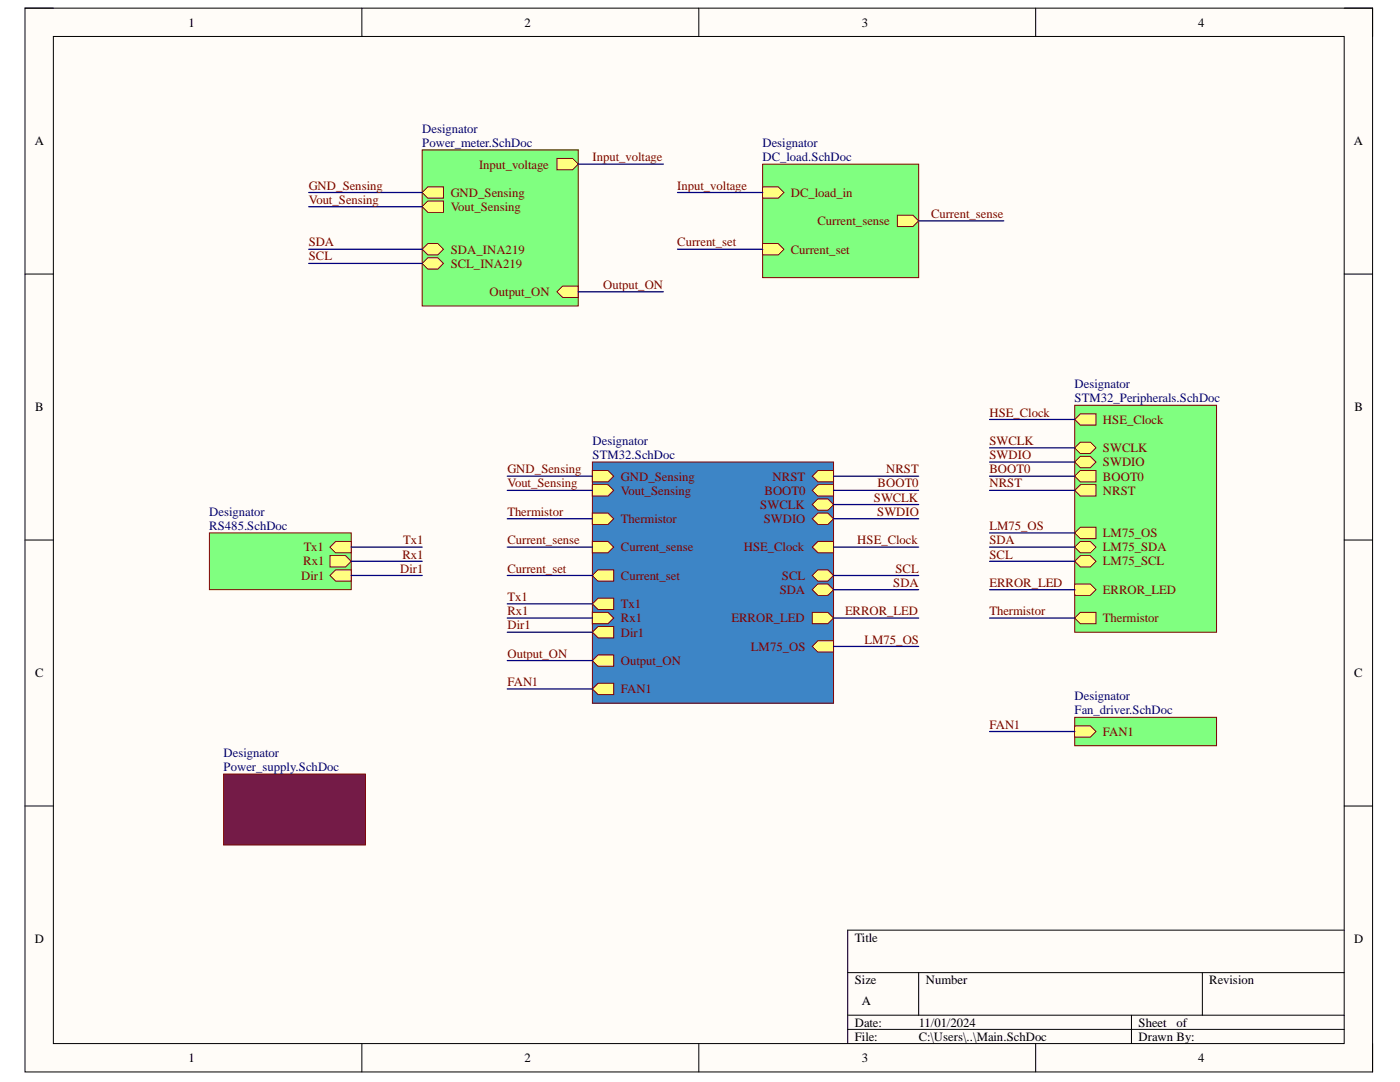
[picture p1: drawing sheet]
<svg xmlns="http://www.w3.org/2000/svg" width="279mm" height="216mm" viewBox="0 0 279 216" stroke-linecap="round" stroke-linejoin="round" font-family="sans-serif">
<path d="M5 1.6h268.9v212.3h-268.9z" fill-rule="evenodd" fill="#fffcf8"/>
<path d="M5 1.6h268.9v212.3h-268.9z" fill="none" stroke="#000" stroke-width=".2"/>
<path d="M10.7 7.3h257.6v200.9h-257.6z" fill-rule="evenodd" fill="#fffcf8"/>
<g fill="none" stroke="#000" stroke-width=".2">
<path d="M5 1.6h5.7M10.7 7.3h257.6v200.9h-257.6zM72.2 1.6v5.7M139.5 1.6v5.7M206.7 1.6v5.7M268.3 1.6h5.6v5.7M5 54.7h5.7M268.3 54.7h5.6M5 107.8h5.7M268.3 107.8h5.6M5 160.8h5.7M268.3 160.8h5.6"/>
<path d="M169.2 194.1h99.1M183.3 194.1v8.5M240 194.1v8.5M268.3 185.6h-99.1v22.6M72.2 208.2v5.7M139.5 208.2v5.7M169.2 202.6h99.1M169.2 205.4h99.1M206.7 208.2v5.7M225.8 202.6v5.6M273.9 208.2v5.7"/>
</g>
<path d="M152.2 32.8h31.1v22.6h-31.1z" fill-rule="evenodd" fill="#80ff80"/>
<path d="M152.2 32.8h31.1v22.6h-31.1z" fill="none" stroke="#800000" stroke-width=".2"/>
<path d="M152.2 48.6h3.1l1.1 1.1-1.1 1.2h-3.1z" fill-rule="evenodd" fill="#ffff80"/>
<path d="M152.2 48.6h3.1l1.1 1.1-1.1 1.2h-3.1z" fill="none" stroke="#800000" stroke-width=".2"/>
<path d="M152.2 37.3h3.1l1.1 1.1-1.1 1.1h-3.1z" fill-rule="evenodd" fill="#ffff80"/>
<path d="M152.2 37.3h3.1l1.1 1.1-1.1 1.1h-3.1z" fill="none" stroke="#800000" stroke-width=".2"/>
<path d="M179.1 42.9h3.1l1.1 1.2-1.1 1.1h-3.1z" fill-rule="evenodd" fill="#ffff80"/>
<path d="M179.1 42.9h3.1l1.1 1.2-1.1 1.1h-3.1z" fill="none" stroke="#800000" stroke-width=".2"/>
<path d="M84.3 29.9h31.1v31.2h-31.1z" fill-rule="evenodd" fill="#80ff80"/>
<path d="M84.3 29.9h31.1v31.2h-31.1z" fill="none" stroke="#800000" stroke-width=".2"/>
<path d="M84.3 52.6l1.1-1.2h2l1.1 1.2-1.1 1.1h-2z" fill-rule="evenodd" fill="#ffff80"/>
<path d="M84.3 52.6l1.1-1.2h2l1.1 1.2-1.1 1.1h-2z" fill="none" stroke="#800000" stroke-width=".2"/>
<path d="M85.4 48.6h2l1.1 1.1-1.1 1.2h-2l-1.1-1.2z" fill-rule="evenodd" fill="#ffff80"/>
<path d="M85.4 48.6h2l1.1 1.1-1.1 1.2h-2l-1.1-1.2z" fill="none" stroke="#800000" stroke-width=".2"/>
<path d="M111.1 58.2l1.2-1.1h3.1v2.3h-3.1z" fill-rule="evenodd" fill="#ffff80"/>
<path d="M111.1 58.2l1.2-1.1h3.1v2.3h-3.1z" fill="none" stroke="#800000" stroke-width=".2"/>
<path d="M84.3 38.4l1.1-1.1h3.1v2.2h-3.1z" fill-rule="evenodd" fill="#ffff80"/>
<path d="M84.3 38.4l1.1-1.1h3.1v2.2h-3.1z" fill="none" stroke="#800000" stroke-width=".2"/>
<path d="M84.3 41.2l1.1-1.1h3.1v2.3h-3.1z" fill-rule="evenodd" fill="#ffff80"/>
<path d="M84.3 41.2l1.1-1.1h3.1v2.3h-3.1z" fill="none" stroke="#800000" stroke-width=".2"/>
<path d="M111.1 31.6h3.2l1.1 1.2-1.1 1.1h-3.2z" fill-rule="evenodd" fill="#ffff80"/>
<path d="M111.1 31.6h3.2l1.1 1.2-1.1 1.1h-3.2z" fill="none" stroke="#800000" stroke-width=".2"/>
<path d="M41.8 106.3h28.3v11.4h-28.3z" fill-rule="evenodd" fill="#80ff80"/>
<path d="M41.8 106.3h28.3v11.4h-28.3z" fill="none" stroke="#800000" stroke-width=".2"/>
<path d="M67 108h3.1v2.3h-3.1l-1.1-1.1z" fill-rule="evenodd" fill="#ffff80"/>
<path d="M67 108h3.1v2.3h-3.1l-1.1-1.1z" fill="none" stroke="#800000" stroke-width=".2"/>
<path d="M65.9 110.9h3.1l1.1 1.1-1.1 1.1h-3.1z" fill-rule="evenodd" fill="#ffff80"/>
<path d="M65.9 110.9h3.1l1.1 1.1-1.1 1.1h-3.1z" fill="none" stroke="#800000" stroke-width=".2"/>
<path d="M65.9 114.8l1.1-1.1h3.1v2.3h-3.1z" fill-rule="evenodd" fill="#ffff80"/>
<path d="M65.9 114.8l1.1-1.1h3.1v2.3h-3.1z" fill="none" stroke="#800000" stroke-width=".2"/>
<path d="M214.5 143.1h28.3v5.7h-28.3z" fill-rule="evenodd" fill="#80ff80"/>
<path d="M214.5 143.1h28.3v5.7h-28.3z" fill="none" stroke="#800000" stroke-width=".2"/>
<path d="M214.5 144.8h3.1l1.1 1.2-1.1 1.1h-3.1z" fill-rule="evenodd" fill="#ffff80"/>
<path d="M214.5 144.8h3.1l1.1 1.2-1.1 1.1h-3.1z" fill="none" stroke="#800000" stroke-width=".2"/>
<path d="M44.6 154.5h28.3v14.1h-28.3z" fill-rule="evenodd" fill="#741b47"/>
<path d="M44.6 154.5h28.3v14.1h-28.3z" fill="none" stroke="#800000" stroke-width=".2"/>
<path d="M118.2 92.2h48.1v48.1h-48.1z" fill-rule="evenodd" fill="#3d85c6"/>
<path d="M118.2 92.2h48.1v48.1h-48.1z" fill="none" stroke="#800000" stroke-width=".2"/>
<path d="M163.2 93.9h3.1v2.3h-3.1l-1.1-1.2z" fill-rule="evenodd" fill="#ffff80"/>
<path d="M163.2 93.9h3.1v2.3h-3.1l-1.1-1.2z" fill="none" stroke="#800000" stroke-width=".2"/>
<path d="M163.2 96.7h3.1v2.3h-3.1l-1.1-1.1z" fill-rule="evenodd" fill="#ffff80"/>
<path d="M163.2 96.7h3.1v2.3h-3.1l-1.1-1.1z" fill="none" stroke="#800000" stroke-width=".2"/>
<path d="M162.1 100.7l1.1-1.2h2l1.1 1.2-1.1 1.1h-2z" fill-rule="evenodd" fill="#ffff80"/>
<path d="M162.1 100.7l1.1-1.2h2l1.1 1.2-1.1 1.1h-2z" fill="none" stroke="#800000" stroke-width=".2"/>
<path d="M162.1 103.5l1.1-1.1h2l1.1 1.1-1.1 1.1h-2z" fill-rule="evenodd" fill="#ffff80"/>
<path d="M162.1 103.5l1.1-1.1h2l1.1 1.1-1.1 1.1h-2z" fill="none" stroke="#800000" stroke-width=".2"/>
<path d="M162.1 114.8l1.1-1.1h2l1.1 1.1-1.1 1.2h-2z" fill-rule="evenodd" fill="#ffff80"/>
<path d="M162.1 114.8l1.1-1.1h2l1.1 1.1-1.1 1.2h-2z" fill="none" stroke="#800000" stroke-width=".2"/>
<path d="M162.1 117.7l1.1-1.2h2l1.1 1.2-1.1 1.1h-2z" fill-rule="evenodd" fill="#ffff80"/>
<path d="M162.1 117.7l1.1-1.2h2l1.1 1.2-1.1 1.1h-2z" fill="none" stroke="#800000" stroke-width=".2"/>
<path d="M118.2 93.9h3.1l1.2 1.1-1.2 1.2h-3.1z" fill-rule="evenodd" fill="#ffff80"/>
<path d="M118.2 93.9h3.1l1.2 1.1-1.2 1.2h-3.1z" fill="none" stroke="#800000" stroke-width=".2"/>
<path d="M118.2 96.7h3.1l1.2 1.2-1.2 1.1h-3.1z" fill-rule="evenodd" fill="#ffff80"/>
<path d="M118.2 96.7h3.1l1.2 1.2-1.2 1.1h-3.1z" fill="none" stroke="#800000" stroke-width=".2"/>
<path d="M118.2 137.5l1.2-1.2h3.1v2.3h-3.1z" fill-rule="evenodd" fill="#ffff80"/>
<path d="M118.2 137.5l1.2-1.2h3.1v2.3h-3.1z" fill="none" stroke="#800000" stroke-width=".2"/>
<path d="M163.2 127.8h3.1v2.3h-3.1l-1.1-1.1z" fill-rule="evenodd" fill="#ffff80"/>
<path d="M163.2 127.8h3.1v2.3h-3.1l-1.1-1.1z" fill="none" stroke="#800000" stroke-width=".2"/>
<path d="M163.2 108h3.1v2.3h-3.1l-1.1-1.1z" fill-rule="evenodd" fill="#ffff80"/>
<path d="M163.2 108h3.1v2.3h-3.1l-1.1-1.1z" fill="none" stroke="#800000" stroke-width=".2"/>
<path d="M162.1 122.2h3.1l1.1 1.1-1.1 1.2h-3.1z" fill-rule="evenodd" fill="#ffff80"/>
<path d="M162.1 122.2h3.1l1.1 1.1-1.1 1.2h-3.1z" fill="none" stroke="#800000" stroke-width=".2"/>
<path d="M118.2 120.5l1.2-1.1h3.1v2.2h-3.1z" fill-rule="evenodd" fill="#ffff80"/>
<path d="M118.2 120.5l1.2-1.1h3.1v2.2h-3.1z" fill="none" stroke="#800000" stroke-width=".2"/>
<path d="M118.2 122.2h3.1l1.2 1.1-1.2 1.2h-3.1z" fill-rule="evenodd" fill="#ffff80"/>
<path d="M118.2 122.2h3.1l1.2 1.1-1.2 1.2h-3.1z" fill="none" stroke="#800000" stroke-width=".2"/>
<path d="M118.2 126.2l1.2-1.2h3.1v2.3h-3.1z" fill-rule="evenodd" fill="#ffff80"/>
<path d="M118.2 126.2l1.2-1.2h3.1v2.3h-3.1z" fill="none" stroke="#800000" stroke-width=".2"/>
<path d="M118.2 131.8l1.2-1.1h3.1v2.2h-3.1z" fill-rule="evenodd" fill="#ffff80"/>
<path d="M118.2 131.8l1.2-1.1h3.1v2.2h-3.1z" fill="none" stroke="#800000" stroke-width=".2"/>
<path d="M118.2 114.8l1.2-1.1h3.1v2.3h-3.1z" fill-rule="evenodd" fill="#ffff80"/>
<path d="M118.2 114.8l1.2-1.1h3.1v2.3h-3.1z" fill="none" stroke="#800000" stroke-width=".2"/>
<path d="M118.2 102.4h3.1l1.2 1.1-1.2 1.1h-3.1z" fill-rule="evenodd" fill="#ffff80"/>
<path d="M118.2 102.4h3.1l1.2 1.1-1.2 1.1h-3.1z" fill="none" stroke="#800000" stroke-width=".2"/>
<path d="M118.2 108h3.1l1.2 1.2-1.2 1.1h-3.1z" fill-rule="evenodd" fill="#ffff80"/>
<path d="M118.2 108h3.1l1.2 1.2-1.2 1.1h-3.1z" fill="none" stroke="#800000" stroke-width=".2"/>
<path d="M214.5 80.9h28.3v45.3h-28.3z" fill-rule="evenodd" fill="#80ff80"/>
<path d="M214.5 80.9h28.3v45.3h-28.3z" fill="none" stroke="#800000" stroke-width=".2"/>
<path d="M214.5 83.7l1.1-1.1h3.1v2.2h-3.1z" fill-rule="evenodd" fill="#ffff80"/>
<path d="M214.5 83.7l1.1-1.1h3.1v2.2h-3.1z" fill="none" stroke="#800000" stroke-width=".2"/>
<path d="M214.5 89.4l1.1-1.2h2l1.1 1.2-1.1 1.1h-2z" fill-rule="evenodd" fill="#ffff80"/>
<path d="M214.5 89.4l1.1-1.2h2l1.1 1.2-1.1 1.1h-2z" fill="none" stroke="#800000" stroke-width=".2"/>
<path d="M214.5 92.2l1.1-1.1h2l1.1 1.1-1.1 1.1h-2z" fill-rule="evenodd" fill="#ffff80"/>
<path d="M214.5 92.2l1.1-1.1h2l1.1 1.1-1.1 1.1h-2z" fill="none" stroke="#800000" stroke-width=".2"/>
<path d="M215.6 93.9h3.1v2.3h-3.1l-1.1-1.2z" fill-rule="evenodd" fill="#ffff80"/>
<path d="M215.6 93.9h3.1v2.3h-3.1l-1.1-1.2z" fill="none" stroke="#800000" stroke-width=".2"/>
<path d="M214.5 97.8l1.1-1.1h3.1v2.3h-3.1z" fill-rule="evenodd" fill="#ffff80"/>
<path d="M214.5 97.8l1.1-1.1h3.1v2.3h-3.1z" fill="none" stroke="#800000" stroke-width=".2"/>
<path d="M214.5 106.3l1.1-1.1h3.1v2.3h-3.1z" fill-rule="evenodd" fill="#ffff80"/>
<path d="M214.5 106.3l1.1-1.1h3.1v2.3h-3.1z" fill="none" stroke="#800000" stroke-width=".2"/>
<path d="M214.5 109.2l1.1-1.2h2l1.1 1.2-1.1 1.1h-2z" fill-rule="evenodd" fill="#ffff80"/>
<path d="M214.5 109.2l1.1-1.2h2l1.1 1.2-1.1 1.1h-2z" fill="none" stroke="#800000" stroke-width=".2"/>
<path d="M214.5 112l1.1-1.1h2l1.1 1.1-1.1 1.1h-2z" fill-rule="evenodd" fill="#ffff80"/>
<path d="M214.5 112l1.1-1.1h2l1.1 1.1-1.1 1.1h-2z" fill="none" stroke="#800000" stroke-width=".2"/>
<path d="M214.5 116.5h3.1l1.1 1.2-1.1 1.1h-3.1z" fill-rule="evenodd" fill="#ffff80"/>
<path d="M214.5 116.5h3.1l1.1 1.2-1.1 1.1h-3.1z" fill="none" stroke="#800000" stroke-width=".2"/>
<path d="M214.5 123.3l1.1-1.1h3.1v2.3h-3.1z" fill-rule="evenodd" fill="#ffff80"/>
<path d="M214.5 123.3l1.1-1.1h3.1v2.3h-3.1z" fill="none" stroke="#800000" stroke-width=".2"/>
<g fill="none" stroke="#000080" stroke-width=".25">
<path d="M61.6 38.4h22.7M115.4 32.8h17M135.2 38.4h17M61.6 41.2h22.7M61.6 49.7h22.7M61.6 52.6h22.7M115.4 58.2h17M135.2 49.7h17M183.3 44.1h17M101.2 97.9h17M101.2 95h17M166.3 95h17"/>
<path d="M166.3 97.8h17M197.5 83.7h17M197.5 89.4h17M197.5 92.2h17M197.5 95h17M197.5 97.8h17M70.1 109.2h14.2M70.1 112h14.2M70.1 114.8h14.2M101.2 109.2h17M101.2 114.8h17M101.2 103.5h17"/>
<path d="M166.3 109.2h17M166.3 117.7h17M166.3 103.5h17M166.3 100.7h17M166.3 114.8h17M197.5 106.3h17M197.5 109.2h17M197.5 112h17M197.5 117.7h17M101.2 131.8h17M101.2 123.3h17M101.2 126.2h17"/>
<path d="M101.2 120.5h17M101.2 137.5h17M166.3 123.3h17M166.3 129h17M197.5 123.3h17M197.5 146h17"/>
</g>
<g font-size="2.5">
<text x="37.6" y="5.3">1</text>
<text x="104.7" y="5.3">2</text>
<text x="172" y="5.3">3</text>
<text x="239.1" y="5.3">4</text>
<text x="6.9" y="29">A</text>
<text x="270.2" y="29">A</text>
<text x="7" y="82.1">B</text>
<text x="270.3" y="82.1">B</text>
<text x="7" y="135.1">C</text>
<text x="270.2" y="135.1">C</text>
<text x="6.9" y="188.2">D</text>
<text x="170.6" y="187.9">Title</text>
<text x="270.2" y="188.2">D</text>
<text x="170.6" y="196.3">Size</text>
<text x="184.8" y="196.3">Number</text>
<text x="241.3" y="196.3">Revision</text>
<text x="172" y="200.6">A</text>
<text x="170.6" y="204.9">Date:</text>
<text x="170.6" y="207.6">File:</text>
<text x="183.4" y="204.9">11/01/2024</text>
<text x="183.4" y="207.6">C:\Users\..\Main.SchDoc</text>
<text x="227.2" y="204.9">Sheet</text>
<text x="227.2" y="207.6">Drawn By:</text>
<text x="234.8" y="204.9">of</text>
<text x="37.6" y="212">1</text>
<text x="104.7" y="212">2</text>
<text x="172" y="212">3</text>
<text x="239.1" y="212">4</text>
</g>
<g font-size="2.5" fill="#000080">
<text x="84.3" y="26.5">Designator</text>
<text x="84.3" y="29.4">Power_meter.SchDoc</text>
<text x="152.2" y="29.4">Designator</text>
<text x="152.2" y="32.2">DC_load.SchDoc</text>
<text x="214.5" y="77.5">Designator</text>
<text x="214.5" y="80.3">STM32_Peripherals.SchDoc</text>
<text x="118.3" y="88.8">Designator</text>
<text x="118.3" y="91.6">STM32.SchDoc</text>
<text x="41.8" y="102.9">Designator</text>
<text x="41.8" y="105.8">RS485.SchDoc</text>
<text x="214.5" y="139.8">Designator</text>
<text x="214.5" y="142.6">Fan_driver.SchDoc</text>
<text x="44.6" y="151.1">Designator</text>
<text x="44.6" y="153.9">Power_supply.SchDoc</text>
</g>
<g font-size="2.5" fill="#800000">
<text x="95.6" y="33.6">Input_voltage</text>
<text x="118.3" y="32.2">Input_voltage</text>
<text x="61.6" y="37.9">GND_Sensing</text>
<text x="61.6" y="40.7">Vout_Sensing</text>
<text x="89.9" y="39.3">GND_Sensing</text>
<text x="135.2" y="37.9">Input_voltage</text>
<text x="157.8" y="39.3">DC_load_in</text>
<text x="89.9" y="42.1">Vout_Sensing</text>
<text x="163.1" y="44.9">Current_sense</text>
<text x="185.8" y="43.5">Current_sense</text>
<text x="61.6" y="49.2">SDA</text>
<text x="61.6" y="52">SCL</text>
<text x="89.9" y="53.4">SCL_INA219</text>
<text x="89.9" y="50.6">SDA_INA219</text>
<text x="135.2" y="49.2">Current_set</text>
<text x="157.8" y="50.6">Current_set</text>
<text x="97.7" y="59.1">Output_ON</text>
<text x="120.4" y="57.6">Output_ON</text>
<text x="197.5" y="83.2">HSE_Clock</text>
<text x="197.5" y="88.8">SWCLK</text>
<text x="220.1" y="84.6">HSE_Clock</text>
<text x="101.3" y="94.5">GND_Sensing</text>
<text x="123.9" y="95.9">GND_Sensing</text>
<text x="154.2" y="95.9">NRST</text>
<text x="176.8" y="94.5">NRST</text>
<text x="197.5" y="91.6">SWDIO</text>
<text x="197.5" y="94.5">BOOT0</text>
<text x="220.1" y="90.2">SWCLK</text>
<text x="220.1" y="93">SWDIO</text>
<text x="220.1" y="95.9">BOOT0</text>
<text x="101.3" y="97.3">Vout_Sensing</text>
<text x="123.9" y="98.7">Vout_Sensing</text>
<text x="151.7" y="101.6">SWCLK</text>
<text x="152.6" y="98.7">BOOT0</text>
<text x="174.4" y="100.1">SWCLK</text>
<text x="175.2" y="97.3">BOOT0</text>
<text x="197.5" y="97.3">NRST</text>
<text x="220.1" y="98.7">NRST</text>
<text x="101.3" y="102.9">Thermistor</text>
<text x="123.9" y="104.4">Thermistor</text>
<text x="152.4" y="104.4">SWDIO</text>
<text x="175.1" y="102.9">SWDIO</text>
<text x="197.5" y="105.8">LM75_OS</text>
<text x="220.1" y="107.2">LM75_OS</text>
<text x="60.5" y="112.8">Rx1</text>
<text x="60.6" y="110">Tx1</text>
<text x="80.3" y="111.5">Rx1</text>
<text x="80.5" y="108.6">Tx1</text>
<text x="101.3" y="108.6">Current_sense</text>
<text x="123.9" y="110">Current_sense</text>
<text x="148.4" y="110">HSE_Clock</text>
<text x="171.1" y="108.6">HSE_Clock</text>
<text x="197.5" y="108.6">SDA</text>
<text x="197.5" y="111.5">SCL</text>
<text x="220.1" y="110">LM75_SDA</text>
<text x="220.1" y="112.8">LM75_SCL</text>
<text x="60.1" y="115.7">Dir1</text>
<text x="79.9" y="114.3">Dir1</text>
<text x="101.3" y="114.3">Current_set</text>
<text x="101.3" y="119.9">Tx1</text>
<text x="123.9" y="115.7">Current_set</text>
<text x="155.6" y="118.5">SDA</text>
<text x="156" y="115.7">SCL</text>
<text x="178.3" y="117.1">SDA</text>
<text x="178.7" y="114.3">SCL</text>
<text x="197.5" y="117.1">ERROR_LED</text>
<text x="220.1" y="118.5">ERROR_LED</text>
<text x="101.3" y="122.8">Rx1</text>
<text x="101.3" y="125.6">Dir1</text>
<text x="123.9" y="121.4">Tx1</text>
<text x="123.9" y="124.1">Rx1</text>
<text x="146" y="124.1">ERROR_LED</text>
<text x="168.6" y="122.8">ERROR_LED</text>
<text x="197.5" y="122.8">Thermistor</text>
<text x="220.1" y="124.1">Thermistor</text>
<text x="101.3" y="131.2">Output_ON</text>
<text x="123.9" y="127">Dir1</text>
<text x="149.9" y="129.8">LM75_OS</text>
<text x="172.5" y="128.5">LM75_OS</text>
<text x="101.3" y="136.9">FAN1</text>
<text x="123.9" y="132.7">Output_ON</text>
<text x="123.9" y="138.3">FAN1</text>
<text x="197.5" y="145.4">FAN1</text>
<text x="220.1" y="146.8">FAN1</text>
</g>
</svg>
